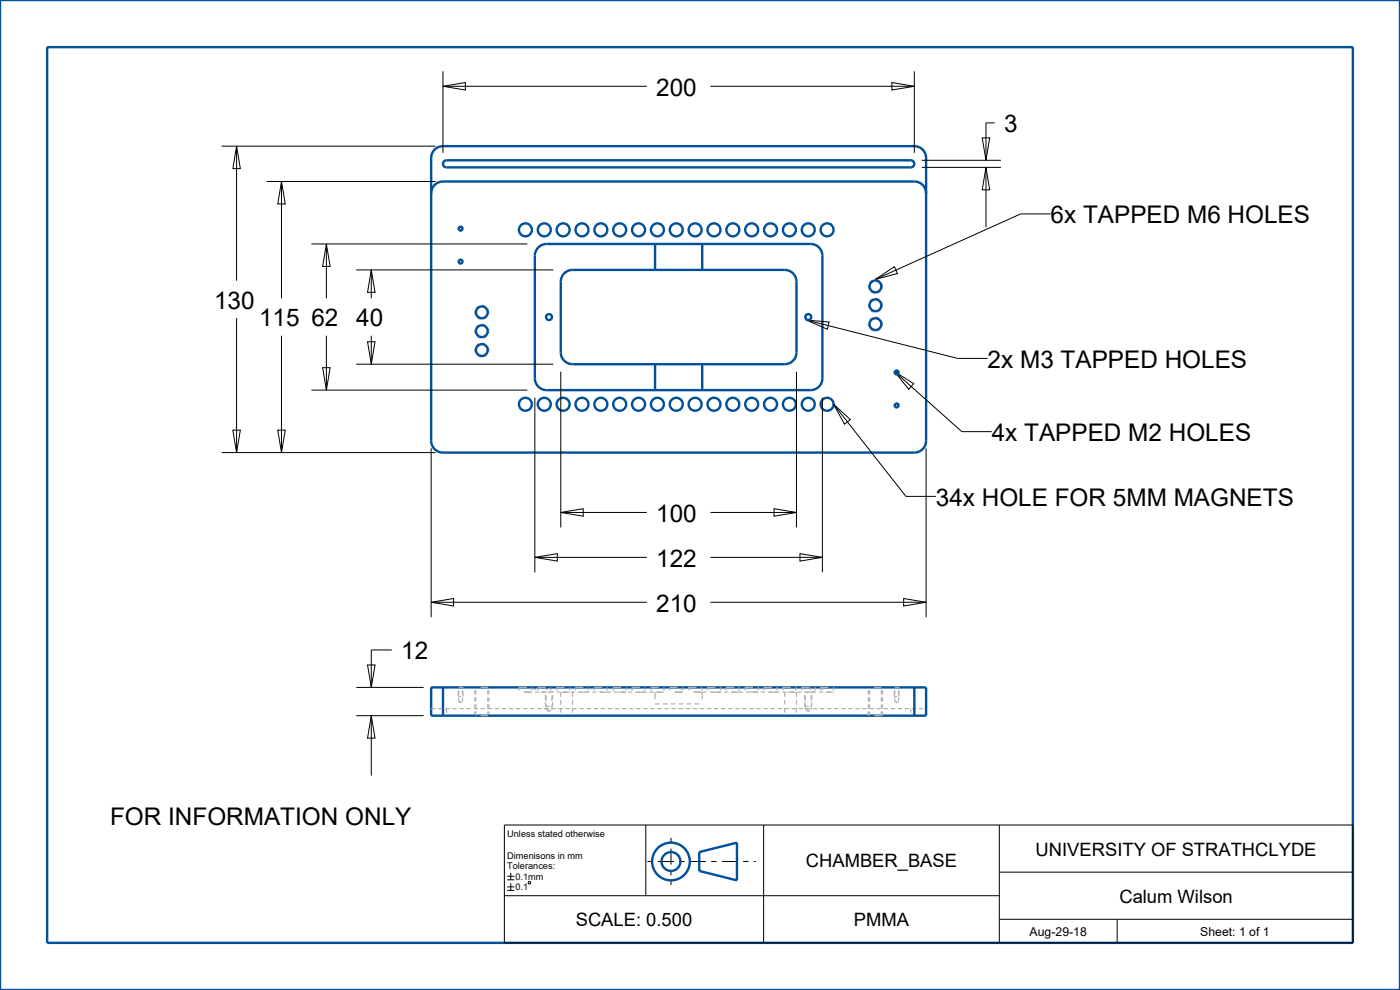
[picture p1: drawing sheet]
<svg xmlns="http://www.w3.org/2000/svg" width="297mm" height="210mm" viewBox="0 0 297 210" stroke-linecap="round" stroke-linejoin="round" font-family="sans-serif">
<g fill="none" stroke="#000" stroke-width=".21">
<path d="M94 18.3l4.7-.8v1.6zM94 15.1v17.3M94 18.3h43.2M150.7 18.3h43.3M189.2 17.5l4.8 .8-4.8 .8zM194 15.1v17.3M47 31h45.4M50.2 31l.8 4.8h-1.6zM50.2 31v28.5M56.5 38.5h35.9M59.7 38.5l.8 4.8h-1.6zM59.7 38.5v24.8"/>
<path d="M195.6 35.5h16.7M195.6 34h16.7M208.4 29.2h1.6l-.8 4.8zM209.2 35.5l.8 4.8h-1.6zM209.2 35.5v12.7M211 26.1h-1.8v7.9M66.1 51.8h45.8M69.2 51.8l.8 4.7h-1.6zM69.2 51.8v11.5M75.6 57.3h41.8M78.8 57.3l.8 4.7h-1.6zM78.8 57.3v6"/>
<path d="M185.7 59.3l4-2.7 .7 1.4zM222.9 45.4h-6.4l-30.8 13.9M50.2 67.5v28.5M59.7 71.2v24.8M68.4 78h1.6l-.8 4.8zM69.2 71.2v11.6M75.6 77.3h41.8M78 72.5h1.6l-.8 4.8zM78.8 71.2v6.1M119 78.8v33.1M169 78.8v33.1M171.1 67.9l4.8 .4-.4 1.5z"/>
<path d="M171.1 67.9l32.1 8.1h6.3M189.8 78.8l4 2.6-1 1.2zM189.8 78.8l14.2 12.8h6.4M47 96h45.4M49.4 91.2h1.6l-.8 4.8zM58.9 91.2h1.6l-.8 4.8zM66.1 82.8h45.8M91.5 95.1v35.8M113.5 84.3v37.1M174.5 84.3v37.1M176.8 85.8l3.6 3.2-1.2 1zM176.8 85.8l15.4 19.5h6.3"/>
<path d="M196.5 95.1v35.8M113.5 118.2l4.7-.8v1.6zM113.5 118.2h23.7M119 108.7l4.7-.8v1.6zM119 108.7h18.2M150.7 118.2h23.8M150.7 108.7h18.3M164.2 107.9l4.8 .8-4.8 .8zM169.7 117.4l4.8 .8-4.8 .8zM83.1 137.9h-4.3v7.9M91.5 127.8l4.7-.8v1.5zM91.5 127.8h45.7"/>
<path d="M150.7 127.8h45.8M191.7 127l4.8 .8-4.8 .7zM75.6 151.8h14.3M75.6 145.8h14.3M78 141.1h1.6l-.8 4.7zM78.8 151.8l.8 4.8h-1.6zM78.8 151.8v12.7M107 175h180v25h-180zM137 175v15M162 175v25M212 175v25M107 190h105"/>
<path d="M107.6 185.9h1.5M107.6 186.6h1.5M107.6 188.1h1.5M107.6 188.9h1.5M108.4 185.1v1.5M108.4 187.4v1.5M112.2 187l.4 .1-.2 .4-.3-.1zM212 195h75M212 185h75M237 195v5"/>
</g>
<g fill="none" stroke="#00509b" stroke-width=".51">
<path d="M0 0h297v210h-297zM10 10h277v190h-277zM92.2 31.7l.6-.4 1.2-.3h100a2.5 2.5 0 0 1 2.5 2.5v60a2.5 2.5 0 0 1-2.5 2.5h-100a2.5 2.5 0 0 1-2.5-2.5v-60l.2-1.1zM94.2 34.2l.5-.2h98.5a.75 .75 0 0 1 .8 .8 .75 .75 0 0 1-.8 .7h-98.5a.75 .75 0 0 1-.7-.5 .75 .75 0 0 1 .2-.8zM91.5 41a2.5 2.5 0 0 1 2.5-2.5h100a2.5 2.5 0 0 1 2.5 2.5M114.4 52.3l1-.5h.6h56a2.5 2.5 0 0 1 2.5 2.5v26a2.5 2.5 0 0 1-2.5 2.5h-56a2.5 2.5 0 0 1-2.5-2.5v-26a2.5 2.5 0 0 1 .9-2zM119.9 57.8l1-.5h.6h45a2.5 2.5 0 0 1 2.5 2.5v15a2.5 2.5 0 0 1-2.5 2.5h-45a2.5 2.5 0 0 1-2.5-2.5v-15a2.5 2.5 0 0 1 .9-2zM139 51.8v5.5M149 51.8v5.5M139 77.3v5.5M149 77.3v5.5M91.5 145.8h105v6h-105z"/>
<path d="M94 145.8v6M194 145.8v6M148.3 180.7l8-2v8l-8-2z"/>
<circle cx="111.5" cy="85.8" r="1.38"/>
<circle cx="115.5" cy="85.8" r="1.38"/>
<circle cx="119.5" cy="85.8" r="1.38"/>
<circle cx="123.5" cy="85.8" r="1.38"/>
<circle cx="127.5" cy="85.8" r="1.38"/>
<circle cx="131.5" cy="85.8" r="1.38"/>
<circle cx="135.5" cy="85.8" r="1.38"/>
<circle cx="139.5" cy="85.8" r="1.38"/>
<circle cx="143.5" cy="85.8" r="1.38"/>
<circle cx="147.5" cy="85.8" r="1.38"/>
<circle cx="151.5" cy="85.8" r="1.38"/>
<circle cx="155.5" cy="85.8" r="1.38"/>
<circle cx="159.5" cy="85.8" r="1.38"/>
<circle cx="163.5" cy="85.8" r="1.38"/>
<circle cx="167.5" cy="85.8" r="1.38"/>
<circle cx="171.5" cy="85.8" r="1.38"/>
<circle cx="175.5" cy="85.8" r="1.38"/>
<circle cx="142.3" cy="182.7" r="4"/>
<circle cx="142.3" cy="182.7" r="2"/>
</g>
<path d="M142.3 177.7v10M137.3 182.7h23" fill="none" stroke="#000" stroke-width=".21" stroke-dasharray="1.1 1.1 3.4 1.1" stroke-linecap="butt"/>
<g fill="none" stroke="#afafb4" stroke-width=".25">
<path d="M91.5 150.3h.9M93 150.3h.9M94.5 150.3h.9M94.7 150.3v.9M96 150.3h.9M97.2 146.6v1.1h.6M97.5 150.3h.9M98.2 146.6v1.1M99 150.3h.9M100.5 150.3h.9M100.7 145.8h.1M100.7 146.4v.9"/>
<path d="M100.7 147.9v.9M100.7 149.4v.9M100.7 150.9v.9M102 150.3h.9M103.5 150.3h.9M103.7 145.8h.1M103.7 146.4v.9M103.7 147.9v.9M103.7 149.4v.9M103.7 150.9v.9M105 150.3h.9M106.5 150.3h.9"/>
<path d="M108 150.3h.9M109.5 150.3h.9M110.1 145.8v.6M111 150.3h.9M111.2 146.8h1.6M112.5 150.3h.9M112.8 145.8v.6M113.5 145.8v.6M113.5 146.8h.9M114 150.3h.9M114.1 145.8v.6M115 146.8h.9"/>
<path d="M115.5 150.3h.9M115.7 146.8h.1M115.7 147.4v.9M115.7 148.9v.9h.9M116 145.8v.6M116.5 146.8h.9M116.8 145.8v.6M117 150.3h.9M117.2 146.8h.1M117.2 147.4v.9M117.2 148.9v.9M118 146.8h1v1"/>
<path d="M118.1 145.8v.6M118.5 150.3h.9M119 148.5v1M119 150.1v1M119 151.8h.1M119.5 146.8h1M120 150.3h.9M120.8 145.8v.6M121.1 146.8h.9M121.5 146.8v1M121.5 148.5v1M121.5 150.1v1"/>
<path d="M121.5 151.8h.1M121.5 150.3h.9M122.1 145.8v.6M122.6 146.8h.9M123 150.3h.9M124.1 146.8h.9M124.5 150.3h.9M124.8 145.8v.6M125.6 146.8h.9M126 150.3h.9M126.1 145.8v.6M127.2 146.8h.9"/>
<path d="M127.5 150.3h.9M128.7 146.8h.9M128.8 145.8v.6M129 150.3h.9M130.1 145.8v.6M130.2 146.8h.9M130.5 150.3h.9M131.7 146.8h.9M132 150.3h.9M132.8 145.8v.6M133.2 146.8h.9M133.5 150.3h.9"/>
<path d="M134.1 145.8v.6M134.8 146.8h.9M135 150.3h.9M136.3 146.8h.9M136.5 150.3h.9M136.8 145.8v.6M137.8 146.8h.9M138 150.3h.9M138.1 145.8v.6M139 146.8v1.5M139 149.3h1M139.3 146.8h.9"/>
<path d="M139.5 150.3h.9M140.6 149.3h1M140.8 145.8v.6M141 150.3h.9M142.1 145.8v.6M142.3 149.3h1M142.5 150.3h.9M143.2 146.8h1.6M144 149.3h1M144 150.3h.9M144.8 145.8v.6M145.5 150.3h.9"/>
<path d="M145.6 149.3h1M146.1 145.8v.6M147 150.3h.9M147.2 146.8h1.6M147.3 149.3h1M148.5 150.3h.9M148.8 145.8v.6M149 149.3h.1M149.9 146.8h-.9v1.5M150 150.3h.9M150.1 145.8v.6M150.5 146.8h.9"/>
<path d="M151.5 150.3h.9M152.1 146.8h.9M152.8 145.8v.6M153 150.3h.9M153.6 146.8h.9M154.1 145.8v.6M154.5 150.3h.9M155.2 146.8h.9M156 150.3h.9M156.7 146.8h.9M156.8 145.8v.6M157.5 150.3h.9"/>
<path d="M158.1 145.8v.6M158.3 146.8h.9M159 150.3h.9M159.8 146.8h.9M160.5 150.3h.9M160.8 145.8v.6M161.4 146.8h.9M162 150.3h.9M162.1 145.8v.6M162.9 146.8h.9M163.5 150.3h.9M164.5 146.8h.9"/>
<path d="M164.8 145.8v.6M165 150.3h.9M166 146.8h.9M166.1 145.8v.6M166.5 146.8v1M166.5 148.5v1M166.5 150.1v1M166.5 151.8h.1M166.5 150.3h.9M167.5 146.8h1M168 150.3h.9M168.8 145.8v.6"/>
<path d="M169 146.8v1M169 148.5v1M169 150.1v1M169 151.8h.1M169.1 146.8h.9M169.5 150.3h.9M170.1 145.8v.6M170.6 146.8h1M170.7 146.8h.1M170.7 148.9v.9h.9M170.7 147.4v.9M171 150.3h.9"/>
<path d="M172 145.8v.6M172.2 146.8h.9M172.2 146.8h.1M172.2 147.4v.9M172.2 148.9v.9M172.5 150.3h.9M172.8 145.8v.6M173.7 146.8h1M174 150.3h.9M174.1 145.8v.6M174.5 145.8v.6M175.3 146.8h.9"/>
<path d="M175.5 150.3h.9M176.8 146.8h.1M176.8 145.8v.6M177 150.3h.9M178.5 150.3h.9M180 150.3h.9M181.5 150.3h.9M183 150.3h.9M184.2 145.8h.1M184.2 146.4v.9M184.2 147.9v.9M184.2 149.4v.9"/>
<path d="M184.2 150.9v.9M184.5 150.3h.9M186 150.3h.9M187.2 145.8h.1M187.2 146.4v.9M187.2 147.9v.9M187.2 149.4v.9M187.2 150.9v.9M187.5 150.3h.9M189 150.3h.9M189.7 146.6v1.1h.6M190.5 150.3h.9"/>
<path d="M190.7 146.6v1.1M192 150.3h.9M193.2 150.3v.9M193.5 150.3h.9M195 150.3h.9"/>
</g>
<path d="M98.2 55.5a.5 .5 0 0 0-.7-.5 .5 .5 0 0 0-.2 .8 .5 .5 0 0 0 .8 0l.1-.3M98.2 48.5a.5 .5 0 0 0-.7-.5 .5 .5 0 0 0-.2 .8 .5 .5 0 0 0 .8 0l.1-.3M103.7 70.3a1.5 1.5 0 0 0-2.1-1.4 1.5 1.5 0 0 0-.4 2.5 1.5 1.5 0 0 0 2.4-.7l.1-.4M103.7 66.3a1.5 1.5 0 0 0-2.1-1.4 1.5 1.5 0 0 0-.4 2.5 1.5 1.5 0 0 0 2.4-.7l.1-.4M103.7 74.3a1.5 1.5 0 0 0-2.1-1.4 1.5 1.5 0 0 0-.4 2.5 1.5 1.5 0 0 0 2.4-.7l.1-.4M117.2 67.3a.75 .75 0 0 0-1-.7 .75 .75 0 0 0-.3 1.2 .75 .75 0 0 0 1.3-.3v-.2M172.2 67.3a.75 .75 0 0 0-1-.7 .75 .75 0 0 0-.3 1.2 .75 .75 0 0 0 1.3-.3v-.2M187.2 64.8a1.5 1.5 0 0 0-2.1-1.4 1.5 1.5 0 0 0-.4 2.5 1.5 1.5 0 0 0 2.4-.7l.1-.4M187.2 68.8a1.5 1.5 0 0 0-2.1-1.4 1.5 1.5 0 0 0-.4 2.5 1.5 1.5 0 0 0 2.4-.7l.1-.4M187.2 60.8a1.5 1.5 0 0 0-2.1-1.4 1.5 1.5 0 0 0-.4 2.5 1.5 1.5 0 0 0 2.4-.7l.1-.4M190.7 79a.5 .5 0 0 0-.7-.5 .5 .5 0 0 0-.2 .8 .5 .5 0 0 0 .8 0l.1-.3M190.7 86a.5 .5 0 0 0-.7-.5 .5 .5 0 0 0-.2 .8 .5 .5 0 0 0 .8 0l.1-.3" fill="none" stroke="#afafb4" stroke-width=".25" stroke-dasharray=".9 .6" stroke-linecap="butt"/>
<!-- layer: 02___PRT_ALL_AXES -->
<g fill="none" stroke="#afafb4" stroke-width=".25">
<path d="M97.3 145.8h.1M97.3 146.4v.9M97.3 147.9v.9h.5M97.5 148.9l.2 .2 .3-.2M97.6 145.8h.5M98.1 145.8h.1M98.1 146.4v.9M98.1 147.9v.9M101 145.8h.1M101 146.4v.9M101 147.9v.9M101 149.4v.9"/>
<path d="M101 150.9v.9M102 145.8h1.5M103.5 145.8h.1M103.5 146.4v.9M103.5 147.9v.9M103.5 149.4v.9M103.5 150.9v.9h-1.5M111.2 146.8h1.6M111.7 145.8h-1.6v.6M112.8 145.8v.6M114.7 146.8h.9M115.7 145.8h-1.6v.6"/>
<path d="M115.8 147.6v1.1M115.8 149.4v1.2h.8M116.1 150.7l.4 .2 .3-.2M116.2 146.8h.9M116.8 145.8v.6M117.1 147.6v1.1M117.1 149.4v1.2M119.2 146.8h1.6M119.7 145.8h-1.6v.6M120.8 145.8v.6M123.2 146.8h1.6M123.7 145.8h-1.6v.6"/>
<path d="M124.8 145.8v.6M127.2 146.8h1.6M127.7 145.8h-1.6v.6M128.8 145.8v.6M131.2 146.8h1.6M131.7 145.8h-1.6v.6M132.8 145.8v.6M135.2 146.8h1.6M135.7 145.8h-1.6v.6M136.8 145.8v.6M139.2 146.8h1.6M139.7 145.8h-1.6v.6"/>
<path d="M140.8 145.8v.6M143.2 146.8h1.6M143.7 145.8h-1.6v.6M144.8 145.8v.6M147.2 146.8h1.6M147.7 145.8h-1.6v.6M148.8 145.8v.6M151.2 146.8h1.6M151.7 145.8h-1.6v.6M152.8 145.8v.6M155.2 146.8h1.6M155.7 145.8h-1.6v.6"/>
<path d="M156.8 145.8v.6M159.2 146.8h1.6M159.7 145.8h-1.6v.6M160.8 145.8v.6M163.2 146.8h1.6M163.7 145.8h-1.6v.6M164.8 145.8v.6M167.2 146.8h1.6M167.7 145.8h-1.6v.6M168.8 145.8v.6M170.8 149.4v1.2h.8M170.8 147.6v1.1"/>
<path d="M171.1 150.7l.4 .2 .3-.2M171.2 146.8h1.6M171.7 145.8h-1.6v.6M172.1 147.6v1.1M172.1 149.4v1.2M172.8 145.8v.6M175.2 146.8h1.6M175.7 145.8h-1.6v.6M176.8 145.8v.6M184.5 145.8h.1M184.5 146.4v.9M184.5 147.9v.9"/>
<path d="M184.5 149.4v.9M184.5 150.9v.9M185.5 145.8h1.5M187 150.9v.9h-1.5M187 145.8h.1M187 146.4v.9M187 147.9v.9M187 149.4v.9M189.8 145.8h.1M189.8 147.9v.9h.5M189.8 146.4v.9M190 148.9l.2 .2 .3-.2"/>
<path d="M190.1 145.8h.5M190.6 145.8h.1M190.6 146.4v.9M190.6 147.9v.9"/>
</g>
<g fill="none" stroke="#00509b" stroke-width=".51">
<circle cx="97.7" cy="55.5" r=".4"/>
<circle cx="97.7" cy="48.5" r=".4"/>
<circle cx="111.5" cy="48.8" r="1.38"/>
<circle cx="115.5" cy="48.8" r="1.38"/>
<circle cx="119.5" cy="48.8" r="1.38"/>
<circle cx="123.5" cy="48.8" r="1.38"/>
<circle cx="127.5" cy="48.8" r="1.38"/>
<circle cx="131.5" cy="48.8" r="1.38"/>
<circle cx="135.5" cy="48.8" r="1.38"/>
<circle cx="139.5" cy="48.8" r="1.38"/>
<circle cx="143.5" cy="48.8" r="1.38"/>
<circle cx="147.5" cy="48.8" r="1.38"/>
<circle cx="151.5" cy="48.8" r="1.38"/>
<circle cx="155.5" cy="48.8" r="1.38"/>
<circle cx="159.5" cy="48.8" r="1.38"/>
<circle cx="163.5" cy="48.8" r="1.38"/>
<circle cx="167.5" cy="48.8" r="1.38"/>
<circle cx="171.5" cy="48.8" r="1.38"/>
<circle cx="175.5" cy="48.8" r="1.38"/>
<circle cx="102.2" cy="66.3" r="1.25"/>
<circle cx="102.2" cy="70.3" r="1.25"/>
<circle cx="102.2" cy="74.3" r="1.25"/>
<circle cx="116.5" cy="67.3" r=".63"/>
<circle cx="171.5" cy="67.3" r=".63"/>
<circle cx="185.7" cy="60.8" r="1.25"/>
<circle cx="185.7" cy="68.8" r="1.25"/>
<circle cx="185.7" cy="64.8" r="1.25"/>
<circle cx="190.2" cy="79" r=".4"/>
<circle cx="190.2" cy="86" r=".4"/>
</g>
<g font-size="5.2">
<text x="139.2" y="20.3">200</text>
<text x="213" y="28">3</text>
<text x="222.9" y="47.4">6x TAPPED M6 HOLES</text>
<text x="45.4" y="65.5">130</text>
<text x="55" y="69.2">115</text>
<text x="66.1" y="69.2">62</text>
<text x="75.6" y="69.2">40</text>
<text x="209.5" y="78">2x M3 TAPPED HOLES</text>
<text x="210.4" y="93.5">4x TAPPED M2 HOLES</text>
<text x="198.5" y="107.3">34x HOLE FOR 5MM MAGNETS</text>
<text x="139.2" y="110.7">100</text>
<text x="139.2" y="120.2">122</text>
<text x="139.2" y="129.7">210</text>
<text x="85.1" y="139.9">12</text>
<text x="23.4" y="175">FOR INFORMATION ONLY</text>
</g>
<g font-size="3.9">
<text x="171" y="184">CHAMBER_BASE</text>
<text x="219.7" y="181.5">UNIVERSITY OF STRATHCLYDE</text>
<text x="237.5" y="191.5">Calum Wilson</text>
<text x="122.1" y="196.5">SCALE: 0.500</text>
<text x="181.2" y="196.5">PMMA</text>
</g>
<g font-size="2.6">
<text x="218.4" y="198.5">Aug-29-18</text>
<text x="254.6" y="198.5">Sheet: 1 of 1</text>
</g>
<g font-size="2">
<text x="107.6" y="177.6">Unless stated otherwise</text>
<text x="107.6" y="182.1">Dimenisons in mm</text>
<text x="107.6" y="184.4">Tolerances:</text>
<text x="109.4" y="186.6">0.1mm</text>
<text x="109.4" y="188.9">0.1</text>
</g>
</svg>
